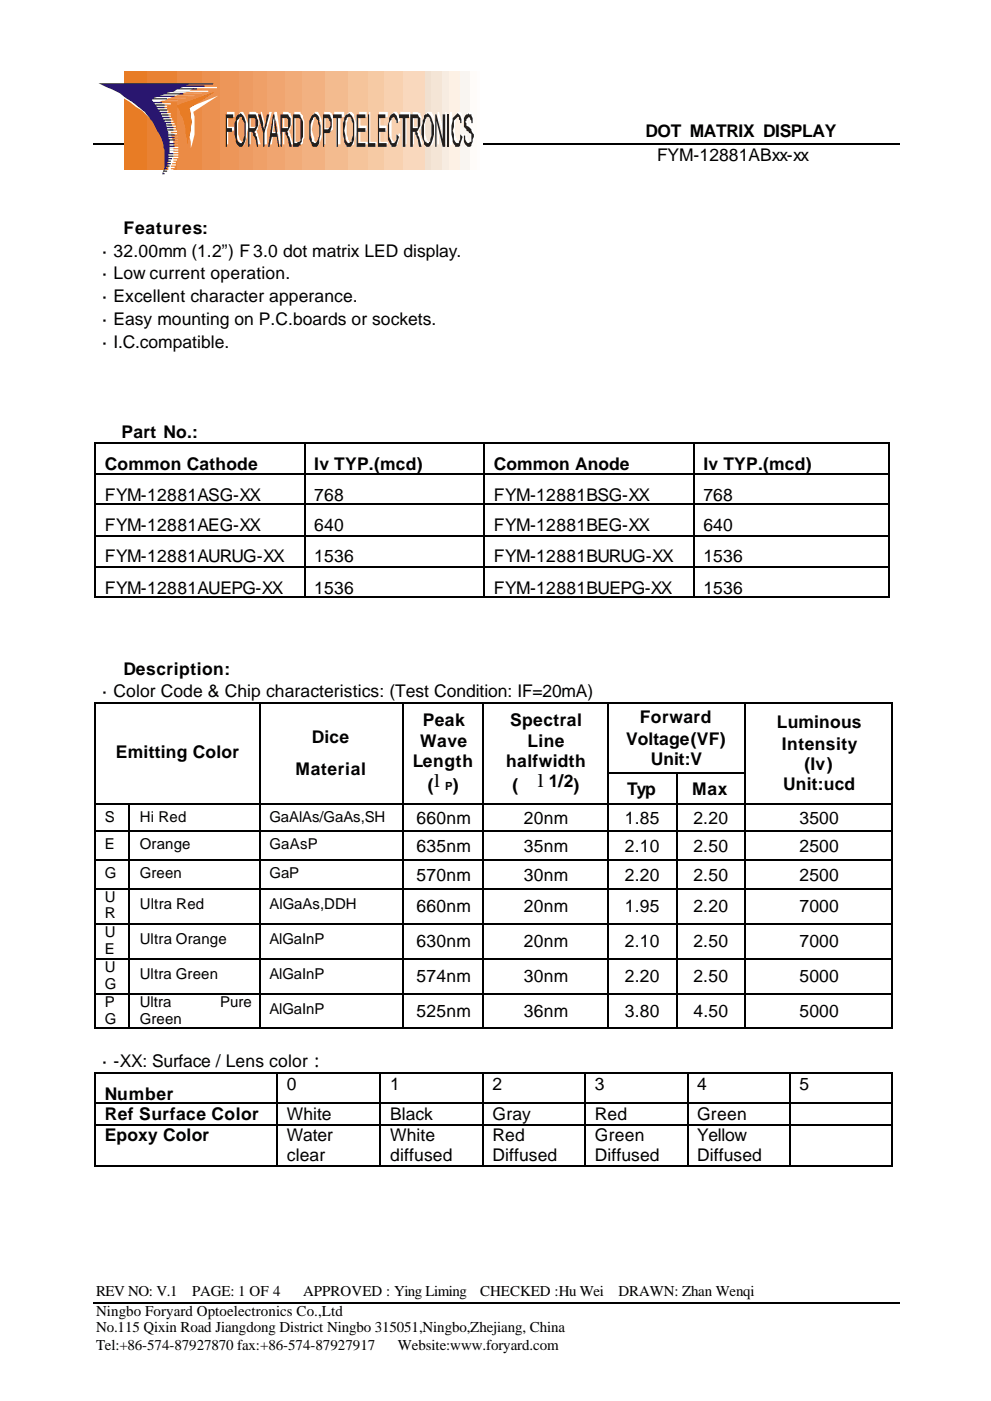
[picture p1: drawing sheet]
<svg xmlns="http://www.w3.org/2000/svg" width="210mm" height="297mm" viewBox="0 0 210 297" stroke-linecap="round" stroke-linejoin="round" font-family="sans-serif">
<path d="M19.8 30.5h171.2M19.8 276.3h171.2" fill="none" stroke="#000" stroke-width=".26"/>
<path d="M26.6 15v20.9" fill="none" stroke="#e77919" stroke-width=".26"/>
<path d="M26.5 15h.5v20.9h-.5z" fill-rule="evenodd" fill="#e77919"/>
<path d="M26.7 15h.6v20.9h-.6z" fill-rule="evenodd" fill="#e7791a"/>
<path d="M27 15h.5v20.9h-.5z" fill-rule="evenodd" fill="#e7791b"/>
<path d="M27.3 15h.5v20.9h-.5z" fill-rule="evenodd" fill="#e7791d"/>
<path d="M27.5 15h.5v20.9h-.5z" fill-rule="evenodd" fill="#e77a1e"/>
<path d="M27.8 15h.5v20.9h-.5z" fill-rule="evenodd" fill="#e87a1f"/>
<path d="M28 15h.8v20.9h-.8z" fill-rule="evenodd" fill="#e87a20"/>
<path d="M28.3 15h.8v20.9h-.8z" fill-rule="evenodd" fill="#e87b22"/>
<path d="M28.8 15h.6v20.9h-.6z" fill-rule="evenodd" fill="#e87b23"/>
<path d="M29.1 15h.5v20.9h-.5z" fill-rule="evenodd" fill="#e87b24"/>
<g fill="#e87c26">
<path d="M29.4 15h.5v20.9h-.5z" fill-rule="evenodd"/>
<path d="M29.6 15h.6v20.9h-.6z" fill-rule="evenodd"/>
</g>
<path d="M29.9 15h.5v20.9h-.5z" fill-rule="evenodd" fill="#e87d27"/>
<path d="M30.2 15h.8v20.9h-.8z" fill-rule="evenodd" fill="#e87c28"/>
<path d="M30.4 15h.8v20.9h-.8z" fill-rule="evenodd" fill="#e87d2a"/>
<path d="M31.1 15v20.9" fill="none" stroke="#e87e2a" stroke-width=".26"/>
<path d="M31.2 15h.5v20.9h-.5z" fill-rule="evenodd" fill="#e87e2b"/>
<path d="M31.2 15h.8v20.9h-.8z" fill-rule="evenodd" fill="#e97f2c"/>
<path d="M31.7 15h.6v20.9h-.6z" fill-rule="evenodd" fill="#e97f2d"/>
<path d="M32 15h.5v20.9h-.5z" fill-rule="evenodd" fill="#e97f2e"/>
<path d="M32.3 15h.5v20.9h-.5z" fill-rule="evenodd" fill="#e9802e"/>
<path d="M32.5 15h.8v20.9h-.8z" fill-rule="evenodd" fill="#e98030"/>
<path d="M32.8 15h.5v20.9h-.5z" fill-rule="evenodd" fill="#e98130"/>
<path d="M33.3 15h.6v20.9h-.6z" fill-rule="evenodd" fill="#e98131"/>
<path d="M33.3 15h.8v20.9h-.8z" fill-rule="evenodd" fill="#e98132"/>
<g fill="#e98233">
<path d="M33.9 15h.5v20.9h-.5z" fill-rule="evenodd"/>
<path d="M34.1 15h.6v20.9h-.6z" fill-rule="evenodd"/>
</g>
<path d="M34.4 15h.5v20.9h-.5z" fill-rule="evenodd" fill="#e98334"/>
<path d="M34.7 15h.5v20.9h-.5z" fill-rule="evenodd" fill="#e98335"/>
<g fill="#ea8436">
<path d="M34.9 15h.6v20.9h-.6z" fill-rule="evenodd"/>
<path d="M35.2 15h.5v20.9h-.5z" fill-rule="evenodd"/>
</g>
<path d="M35.5 15h.7v20.9h-.7z" fill-rule="evenodd" fill="#ea8437"/>
<path d="M35.7 15h.8v20.9h-.8z" fill-rule="evenodd" fill="#ea8538"/>
<path d="M36.2 15h.6v20.9h-.6z" fill-rule="evenodd" fill="#ea8539"/>
<path d="M36.5 15h.5v20.9h-.5z" fill-rule="evenodd" fill="#ea8639"/>
<path d="M36.8 15h.5v20.9h-.5z" fill-rule="evenodd" fill="#ea863a"/>
<path d="M37 15h.6v20.9h-.6z" fill-rule="evenodd" fill="#ea863b"/>
<path d="M37.3 15h.5v20.9h-.5z" fill-rule="evenodd" fill="#ea873b"/>
<path d="M37.6 15h.8v20.9h-.8z" fill-rule="evenodd" fill="#ea873c"/>
<path d="M37.8 15h.8v20.9h-.8z" fill-rule="evenodd" fill="#eb883d"/>
<path d="M38.4 15h.5v20.9h-.5z" fill-rule="evenodd" fill="#eb883e"/>
<path d="M38.6 15h.6v20.9h-.6z" fill-rule="evenodd" fill="#eb883f"/>
<path d="M38.9 15h.5v20.9h-.5z" fill-rule="evenodd" fill="#eb8940"/>
<path d="M39.2 15h.5v20.9h-.5z" fill-rule="evenodd" fill="#eb8941"/>
<path d="M39.4 15h.6v20.9h-.6z" fill-rule="evenodd" fill="#eb8a42"/>
<path d="M39.7 15h.5v20.9h-.5z" fill-rule="evenodd" fill="#eb8a43"/>
<path d="M40 15h.7v20.9h-.7z" fill-rule="evenodd" fill="#eb8a44"/>
<path d="M40.2 15h.8v20.9h-.8z" fill-rule="evenodd" fill="#eb8b44"/>
<path d="M40.7 15h.6v20.9h-.6z" fill-rule="evenodd" fill="#eb8b45"/>
<path d="M41 15h.5v20.9h-.5z" fill-rule="evenodd" fill="#eb8c46"/>
<path d="M41.3 15h.5v20.9h-.5z" fill-rule="evenodd" fill="#eb8c47"/>
<path d="M41.5 15h.6v20.9h-.6z" fill-rule="evenodd" fill="#eb8c48"/>
<g fill="#ec8d49">
<path d="M41.8 15h.5v20.9h-.5z" fill-rule="evenodd"/>
<path d="M42.1 15h.8v20.9h-.8z" fill-rule="evenodd"/>
</g>
<path d="M42.3 15h.6v20.9h-.6z" fill-rule="evenodd" fill="#ec8e4a"/>
<path d="M42.9 15h.5v20.9h-.5z" fill-rule="evenodd" fill="#ec8e4b"/>
<path d="M42.9 15h.8v20.9h-.8z" fill-rule="evenodd" fill="#ec8e4c"/>
<g fill="#ec8f4d">
<path d="M43.4 15h.5v20.9h-.5z" fill-rule="evenodd"/>
<path d="M43.7 15h.5v20.9h-.5z" fill-rule="evenodd"/>
</g>
<path d="M43.9 15h.5v20.9h-.5z" fill-rule="evenodd" fill="#ec8f4e"/>
<g fill="#ec904f">
<path d="M44.2 15h.5v20.9h-.5z" fill-rule="evenodd"/>
<path d="M44.4 15h.6v20.9h-.6z" fill-rule="evenodd"/>
</g>
<path d="M44.7 15h.5v20.9h-.5z" fill-rule="evenodd" fill="#ec9150"/>
<path d="M45 15h.8v20.9h-.8z" fill-rule="evenodd" fill="#ec9151"/>
<path d="M45.2 15h.8v20.9h-.8z" fill-rule="evenodd" fill="#ec9152"/>
<path d="M45.8 15h.5v20.9h-.5z" fill-rule="evenodd" fill="#ed9252"/>
<path d="M46 15h.6v20.9h-.6z" fill-rule="evenodd" fill="#ed9253"/>
<path d="M46.3 15h.5v20.9h-.5z" fill-rule="evenodd" fill="#ed9353"/>
<path d="M46.6 15h.5v20.9h-.5z" fill-rule="evenodd" fill="#ed9354"/>
<path d="M46.8 15h.6v20.9h-.6z" fill-rule="evenodd" fill="#ed9355"/>
<path d="M47.1 15h.8v20.9h-.8z" fill-rule="evenodd" fill="#ed9455"/>
<path d="M47.4 15h.8v20.9h-.8z" fill-rule="evenodd" fill="#ed9456"/>
<g fill="#ed9457">
<path d="M47.9 15h.5v20.9h-.5z" fill-rule="evenodd"/>
<path d="M48.2 15h.5v20.9h-.5z" fill-rule="evenodd"/>
</g>
<path d="M48.4 15h.5v20.9h-.5z" fill-rule="evenodd" fill="#ed9558"/>
<path d="M48.7 15h.5v20.9h-.5z" fill-rule="evenodd" fill="#ed9659"/>
<path d="M48.9 15h.6v20.9h-.6z" fill-rule="evenodd" fill="#ed965a"/>
<path d="M49.2 15h.5v20.9h-.5z" fill-rule="evenodd" fill="#ed975a"/>
<path d="M49.5 15h.8v20.9h-.8z" fill-rule="evenodd" fill="#ed975b"/>
<path d="M49.7 15h.8v20.9h-.8z" fill-rule="evenodd" fill="#ee985c"/>
<g fill="#ee985d">
<path d="M50.3 15h.5v20.9h-.5z" fill-rule="evenodd"/>
<path d="M50.5 15h.6v20.9h-.6z" fill-rule="evenodd"/>
</g>
<path d="M50.8 15h.5v20.9h-.5z" fill-rule="evenodd" fill="#ee995e"/>
<path d="M51.1 15h.5v20.9h-.5z" fill-rule="evenodd" fill="#ee995f"/>
<path d="M51.3 15h.6v20.9h-.6z" fill-rule="evenodd" fill="#ee9a60"/>
<g fill="#ee9b61">
<path d="M51.6 15h.5v20.9h-.5z" fill-rule="evenodd"/>
<path d="M51.9 15h.5v20.9h-.5z" fill-rule="evenodd"/>
</g>
<path d="M52.1 15h.6v20.9h-.6z" fill-rule="evenodd" fill="#ee9c62"/>
<g fill="#ee9c63">
<path d="M52.4 15h.8v20.9h-.8z" fill-rule="evenodd"/>
<path d="M52.7 15h.7v20.9h-.7z" fill-rule="evenodd"/>
</g>
<path d="M53.2 15h.5v20.9h-.5z" fill-rule="evenodd" fill="#ef9d64"/>
<path d="M53.4 15h.6v20.9h-.6z" fill-rule="evenodd" fill="#ef9d65"/>
<path d="M53.7 15h.5v20.9h-.5z" fill-rule="evenodd" fill="#ef9e65"/>
<path d="M54 15h.5v20.9h-.5z" fill-rule="evenodd" fill="#ef9e66"/>
<path d="M54.2 15h.6v20.9h-.6z" fill-rule="evenodd" fill="#ef9f67"/>
<g fill="#efa068">
<path d="M54.5 15h.8v20.9h-.8z" fill-rule="evenodd"/>
<path d="M54.8 15h.8v20.9h-.8z" fill-rule="evenodd"/>
</g>
<g fill="#efa069">
<path d="M55.3 15h.5v20.9h-.5z" fill-rule="evenodd"/>
<path d="M55.6 15h.5v20.9h-.5z" fill-rule="evenodd"/>
</g>
<path d="M55.8 15h.6v20.9h-.6z" fill-rule="evenodd" fill="#efa16a"/>
<g fill="#efa26b">
<path d="M56.1 15h.5v20.9h-.5z" fill-rule="evenodd"/>
<path d="M56.4 15h.5v20.9h-.5z" fill-rule="evenodd"/>
</g>
<path d="M56.6 15h.5v20.9h-.5z" fill-rule="evenodd" fill="#f0a36c"/>
<g fill="#f0a36d">
<path d="M56.9 15h.8v20.9h-.8z" fill-rule="evenodd"/>
<path d="M57.1 15h.8v20.9h-.8z" fill-rule="evenodd"/>
</g>
<path d="M57.7 15h.5v20.9h-.5z" fill-rule="evenodd" fill="#f0a46e"/>
<path d="M57.9 15h.6v20.9h-.6z" fill-rule="evenodd" fill="#f0a46f"/>
<path d="M58.2 15h.5v20.9h-.5z" fill-rule="evenodd" fill="#f0a56f"/>
<path d="M58.5 15h.5v20.9h-.5z" fill-rule="evenodd" fill="#f0a570"/>
<path d="M58.7 15h.6v20.9h-.6z" fill-rule="evenodd" fill="#f0a670"/>
<path d="M59 15h.8v20.9h-.8z" fill-rule="evenodd" fill="#f0a671"/>
<path d="M59.3 15h.8v20.9h-.8z" fill-rule="evenodd" fill="#f0a672"/>
<g fill="#f0a773">
<path d="M59.8 15h.5v20.9h-.5z" fill-rule="evenodd"/>
<path d="M60.1 15h.5v20.9h-.5z" fill-rule="evenodd"/>
</g>
<path d="M60.3 15h.6v20.9h-.6z" fill-rule="evenodd" fill="#f0a874"/>
<g fill="#f1a975">
<path d="M60.6 15h.5v20.9h-.5z" fill-rule="evenodd"/>
<path d="M60.9 15h.5v20.9h-.5z" fill-rule="evenodd"/>
</g>
<path d="M61.1 15h.5v20.9h-.5z" fill-rule="evenodd" fill="#f1a976"/>
<path d="M61.4 15h.8v20.9h-.8z" fill-rule="evenodd" fill="#f1a977"/>
<path d="M61.6 15h.6v20.9h-.6z" fill-rule="evenodd" fill="#f1aa77"/>
<path d="M62.2 15h.5v20.9h-.5z" fill-rule="evenodd" fill="#f1ab78"/>
<g fill="#f1ab79">
<path d="M62.2 15h.8v20.9h-.8z" fill-rule="evenodd"/>
<path d="M62.7 15h.5v20.9h-.5z" fill-rule="evenodd"/>
</g>
<path d="M63 15h.5v20.9h-.5z" fill-rule="evenodd" fill="#f1ab7a"/>
<path d="M63.2 15h.6v20.9h-.6z" fill-rule="evenodd" fill="#f1ac7b"/>
<path d="M63.5 15h.5v20.9h-.5z" fill-rule="evenodd" fill="#f1ad7b"/>
<path d="M63.8 15h.5v20.9h-.5z" fill-rule="evenodd" fill="#f1ad7c"/>
<g fill="#f2ae7d">
<path d="M64 15h.6v20.9h-.6z" fill-rule="evenodd"/>
<path d="M64.3 15h.8v20.9h-.8z" fill-rule="evenodd"/>
</g>
<path d="M64.6 15h.8v20.9h-.8z" fill-rule="evenodd" fill="#f2ae7e"/>
<g fill="#f2af7f">
<path d="M65.1 15h.5v20.9h-.5z" fill-rule="evenodd"/>
<path d="M65.4 15h.5v20.9h-.5z" fill-rule="evenodd"/>
</g>
<g fill="#f2b080">
<path d="M65.6 15h.5v20.9h-.5z" fill-rule="evenodd"/>
<path d="M65.9 15h.5v20.9h-.5z" fill-rule="evenodd"/>
</g>
<path d="M66.1 15h.6v20.9h-.6z" fill-rule="evenodd" fill="#f2b081"/>
<g fill="#f2b182">
<path d="M66.4 15h.8v20.9h-.8z" fill-rule="evenodd"/>
<path d="M66.7 15h.8v20.9h-.8z" fill-rule="evenodd"/>
</g>
<path d="M67.2 15h.5v20.9h-.5z" fill-rule="evenodd" fill="#f2b283"/>
<path d="M67.5 15h.5v20.9h-.5z" fill-rule="evenodd" fill="#f2b284"/>
<path d="M67.7 15h.6v20.9h-.6z" fill-rule="evenodd" fill="#f2b384"/>
<path d="M68 15h.5v20.9h-.5z" fill-rule="evenodd" fill="#f3b485"/>
<path d="M68.3 15h.5v20.9h-.5z" fill-rule="evenodd" fill="#f3b486"/>
<path d="M68.5 15h.6v20.9h-.6z" fill-rule="evenodd" fill="#f3b586"/>
<path d="M68.8 15h.8v20.9h-.8z" fill-rule="evenodd" fill="#f3b587"/>
<path d="M69.1 15h.7v20.9h-.7z" fill-rule="evenodd" fill="#f3b688"/>
<path d="M69.6 15h.5v20.9h-.5z" fill-rule="evenodd" fill="#f3b788"/>
<path d="M69.8 15h.6v20.9h-.6z" fill-rule="evenodd" fill="#f3b789"/>
<path d="M70.1 15h.5v20.9h-.5z" fill-rule="evenodd" fill="#f3b88a"/>
<path d="M70.4 15h.5v20.9h-.5z" fill-rule="evenodd" fill="#f3b88b"/>
<path d="M70.6 15h.6v20.9h-.6z" fill-rule="evenodd" fill="#f3b98c"/>
<path d="M70.9 15h.8v20.9h-.8z" fill-rule="evenodd" fill="#f3ba8d"/>
<path d="M71.2 15h.5v20.9h-.5z" fill-rule="evenodd" fill="#f3ba8e"/>
<g fill="#f4bb8f">
<path d="M71.7 15h.5v20.9h-.5z" fill-rule="evenodd"/>
<path d="M71.7 15h.8v20.9h-.8z" fill-rule="evenodd"/>
</g>
<path d="M72.2 15h.6v20.9h-.6z" fill-rule="evenodd" fill="#f4bc90"/>
<path d="M72.5 15h.5v20.9h-.5z" fill-rule="evenodd" fill="#f4bd91"/>
<path d="M72.8 15h.5v20.9h-.5z" fill-rule="evenodd" fill="#f4bd92"/>
<path d="M73 15h.6v20.9h-.6z" fill-rule="evenodd" fill="#f4be93"/>
<path d="M73.3 15h.5v20.9h-.5z" fill-rule="evenodd" fill="#f4be94"/>
<path d="M73.6 15h.5v20.9h-.5z" fill-rule="evenodd" fill="#f4bf95"/>
<g fill="#f4c096">
<path d="M73.8 15h.8v20.9h-.8z" fill-rule="evenodd"/>
<path d="M74.1 15h.8v20.9h-.8z" fill-rule="evenodd"/>
</g>
<path d="M74.6 15h.5v20.9h-.5z" fill-rule="evenodd" fill="#f5c197"/>
<path d="M74.9 15h.5v20.9h-.5z" fill-rule="evenodd" fill="#f5c198"/>
<path d="M75.1 15h.6v20.9h-.6z" fill-rule="evenodd" fill="#f5c299"/>
<g fill="#f5c39a">
<path d="M75.4 15h.5v20.9h-.5z" fill-rule="evenodd"/>
<path d="M75.7 15h.5v20.9h-.5z" fill-rule="evenodd"/>
</g>
<path d="M75.9 15h.8v20.9h-.8z" fill-rule="evenodd" fill="#f5c49b"/>
<path d="M76.2 15h.8v20.9h-.8z" fill-rule="evenodd" fill="#f5c49c"/>
<path d="M76.7 15h.6v20.9h-.6z" fill-rule="evenodd" fill="#f5c59d"/>
<path d="M77 15h.5v20.9h-.5z" fill-rule="evenodd" fill="#f5c69d"/>
<path d="M77.3 15h.5v20.9h-.5z" fill-rule="evenodd" fill="#f5c69e"/>
<g fill="#f5c79f">
<path d="M77.5 15h.6v20.9h-.6z" fill-rule="evenodd"/>
<path d="M77.8 15h.5v20.9h-.5z" fill-rule="evenodd"/>
</g>
<path d="M78.1 15h.5v20.9h-.5z" fill-rule="evenodd" fill="#f6c8a0"/>
<path d="M78.3 15h.8v20.9h-.8z" fill-rule="evenodd" fill="#f6c8a1"/>
<path d="M78.6 15h.8v20.9h-.8z" fill-rule="evenodd" fill="#f6c8a2"/>
<path d="M79.1 15h.5v20.9h-.5z" fill-rule="evenodd" fill="#f6c9a2"/>
<path d="M79.4 15h.5v20.9h-.5z" fill-rule="evenodd" fill="#f6c9a3"/>
<path d="M79.6 15h.6v20.9h-.6z" fill-rule="evenodd" fill="#f6caa4"/>
<g fill="#f6cba5">
<path d="M79.9 15h.5v20.9h-.5z" fill-rule="evenodd"/>
<path d="M80.2 15h.5v20.9h-.5z" fill-rule="evenodd"/>
</g>
<path d="M80.4 15h.6v20.9h-.6z" fill-rule="evenodd" fill="#f6cca6"/>
<path d="M80.7 15h.5v20.9h-.5z" fill-rule="evenodd" fill="#f6cca7"/>
<path d="M81 15h.5v20.9h-.5z" fill-rule="evenodd" fill="#f7cda8"/>
<path d="M81.2 15h.8v20.9h-.8z" fill-rule="evenodd" fill="#f7cea9"/>
<path d="M81.5 15h.8v20.9h-.8z" fill-rule="evenodd" fill="#f7ceaa"/>
<path d="M82 15h.5v20.9h-.5z" fill-rule="evenodd" fill="#f7cfab"/>
<path d="M82.3 15h.5v20.9h-.5z" fill-rule="evenodd" fill="#f7cfac"/>
<path d="M82.5 15h.6v20.9h-.6z" fill-rule="evenodd" fill="#f7cfad"/>
<path d="M82.8 15h.5v20.9h-.5z" fill-rule="evenodd" fill="#f8d0ae"/>
<path d="M83.1 15h.5v20.9h-.5z" fill-rule="evenodd" fill="#f8d0af"/>
<path d="M83.3 15h.8v20.9h-.8z" fill-rule="evenodd" fill="#f8d1b0"/>
<path d="M83.6 15h.8v20.9h-.8z" fill-rule="evenodd" fill="#f8d1b1"/>
<path d="M84.1 15h.6v20.9h-.6z" fill-rule="evenodd" fill="#f8d2b2"/>
<path d="M84.4 15h.5v20.9h-.5z" fill-rule="evenodd" fill="#f8d3b3"/>
<path d="M84.7 15h.5v20.9h-.5z" fill-rule="evenodd" fill="#f8d3b4"/>
<path d="M84.9 15h.6v20.9h-.6z" fill-rule="evenodd" fill="#f8d4b5"/>
<path d="M85.2 15h.5v20.9h-.5z" fill-rule="evenodd" fill="#f8d4b6"/>
<path d="M85.5 15h.5v20.9h-.5z" fill-rule="evenodd" fill="#f9d6b7"/>
<g fill="#f9d7b9">
<path d="M85.7 15h.8v20.9h-.8z" fill-rule="evenodd"/>
<path d="M86 15h.8v20.9h-.8z" fill-rule="evenodd"/>
</g>
<g fill="#f9d8bb">
<path d="M86.5 15h.5v20.9h-.5z" fill-rule="evenodd"/>
<path d="M86.8 15h.5v20.9h-.5z" fill-rule="evenodd"/>
</g>
<path d="M87 15h.6v20.9h-.6z" fill-rule="evenodd" fill="#f9dabd"/>
<path d="M87.3 15h.5v20.9h-.5z" fill-rule="evenodd" fill="#fadbbe"/>
<path d="M87.6 15h.5v20.9h-.5z" fill-rule="evenodd" fill="#fadbbf"/>
<path d="M87.8 15h.8v20.9h-.8z" fill-rule="evenodd" fill="#fadcc0"/>
<path d="M88.1 15h.8v20.9h-.8z" fill-rule="evenodd" fill="#fadcc1"/>
<path d="M88.6 15h.6v20.9h-.6z" fill-rule="evenodd" fill="#fadec2"/>
<path d="M88.9 15h.5v20.9h-.5z" fill-rule="evenodd" fill="#fadfc3"/>
<path d="M89.2 15h.5v20.9h-.5z" fill-rule="evenodd" fill="#fadfc4"/>
<path d="M89.4 15h.6v20.9h-.6z" fill-rule="evenodd" fill="#fae0c5"/>
<path d="M89.7 15h.5v20.9h-.5z" fill-rule="evenodd" fill="#fae0c6"/>
<path d="M90 15h.5v20.9h-.5z" fill-rule="evenodd" fill="#fbe1c7"/>
<path d="M90.2 15h.8v20.9h-.8z" fill-rule="evenodd" fill="#fbe3c8"/>
<path d="M90.5 15h.5v20.9h-.5z" fill-rule="evenodd" fill="#fbe3c9"/>
<g fill="#fbe4ca">
<path d="M91 15h.5v20.9h-.5z" fill-rule="evenodd"/>
<path d="M91 15h.8v20.9h-.8z" fill-rule="evenodd"/>
</g>
<path d="M91.5 15h.6v20.9h-.6z" fill-rule="evenodd" fill="#fbe5cc"/>
<path d="M91.8 15h.5v20.9h-.5z" fill-rule="evenodd" fill="#fce6ce"/>
<path d="M92.1 15h.5v20.9h-.5z" fill-rule="evenodd" fill="#fce6cf"/>
<path d="M92.3 15h.6v20.9h-.6z" fill-rule="evenodd" fill="#fce7d1"/>
<path d="M92.6 15h.5v20.9h-.5z" fill-rule="evenodd" fill="#fce8d2"/>
<path d="M92.9 15h.5v20.9h-.5z" fill-rule="evenodd" fill="#fce9d4"/>
<path d="M93.1 15h.8v20.9h-.8z" fill-rule="evenodd" fill="#fcead6"/>
<path d="M93.4 15h.8v20.9h-.8z" fill-rule="evenodd" fill="#fcead7"/>
<path d="M93.9 15h.6v20.9h-.6z" fill-rule="evenodd" fill="#fcebd9"/>
<path d="M94.2 15h.5v20.9h-.5z" fill-rule="evenodd" fill="#fcebda"/>
<path d="M94.5 15h.5v20.9h-.5z" fill-rule="evenodd" fill="#fcecdc"/>
<path d="M94.7 15h.5v20.9h-.5z" fill-rule="evenodd" fill="#fdeedd"/>
<path d="M95 15h.5v20.9h-.5z" fill-rule="evenodd" fill="#fdeedf"/>
<path d="M95.2 15h.8v20.9h-.8z" fill-rule="evenodd" fill="#fdefe0"/>
<path d="M95.5 15h.8v20.9h-.8z" fill-rule="evenodd" fill="#fdefe1"/>
<path d="M96 15h.6v20.9h-.6z" fill-rule="evenodd" fill="#fdf0e3"/>
<path d="M96.3 15h.5v20.9h-.5z" fill-rule="evenodd" fill="#fdf1e5"/>
<path d="M96.6 15h.5v20.9h-.5z" fill-rule="evenodd" fill="#fdf1e6"/>
<path d="M96.8 15h.6v20.9h-.6z" fill-rule="evenodd" fill="#fdf2e7"/>
<path d="M97.1 15h.5v20.9h-.5z" fill-rule="evenodd" fill="#fdf2e8"/>
<path d="M97.4 15h.5v20.9h-.5z" fill-rule="evenodd" fill="#fdf4ea"/>
<path d="M97.6 15h.8v20.9h-.8z" fill-rule="evenodd" fill="#fef5ec"/>
<path d="M97.9 15h.8v20.9h-.8z" fill-rule="evenodd" fill="#fef5ed"/>
<path d="M98.4 15h.6v20.9h-.6z" fill-rule="evenodd" fill="#fef6ee"/>
<path d="M98.7 15h.5v20.9h-.5z" fill-rule="evenodd" fill="#fef6ef"/>
<path d="M99 15h.5v20.9h-.5z" fill-rule="evenodd" fill="#fef7f1"/>
<path d="M99.2 15h.5v20.9h-.5z" fill-rule="evenodd" fill="#fef8f2"/>
<path d="M99.5 15h.5v20.9h-.5z" fill-rule="evenodd" fill="#fef8f3"/>
<path d="M99.7 15h.8v20.9h-.8z" fill-rule="evenodd" fill="#fef9f5"/>
<path d="M100 15h.5v20.9h-.5z" fill-rule="evenodd" fill="#fef9f6"/>
<path d="M100.5 15h.6v20.9h-.6z" fill-rule="evenodd" fill="#fefbf7"/>
<path d="M100.5 15h.8v20.9h-.8z" fill-rule="evenodd" fill="#fffcf9"/>
<path d="M101.1 15h.5v20.9h-.5z" fill-rule="evenodd" fill="#fffcfa"/>
<path d="M101.3 15h.6v20.9h-.6z" fill-rule="evenodd" fill="#fffdfb"/>
<path d="M101.6 15h.5v20.9h-.5z" fill-rule="evenodd" fill="#fffdfc"/>
<path d="M101.9 15h.5v20.9h-.5z" fill-rule="evenodd" fill="#fffefe"/>
<g fill="#fff">
<path d="M102.4 15v20.9z"/>
<path d="M102.1 15h.3v20.9h-.3z" fill-rule="evenodd"/>
<path d="M38.4 23.5l7.9-3.2-5.3 3.4a12.2 12.2 0 0 1-.5 7.7v-1.3l-.3-1.1a8.7 8.7 0 0 0-1.8-5.5zM21.7 18.4l2.9 1.4 5.6 3.7 2.3 2.3 .8 1.4a8.9 8.9 0 0 1 2.2 4.7l.2 1.1v3.2l-.5 1.5h.5v-.2h-.2v-.3h.5v-.2h-.3v-.3h.5v-.3h-.2v-.2h.8v-.3h-.6v-.3h.8v-.2h-.8v-.3h1.1v-.3h-.8v-.2h.8v-.3h-.8h.3v-.3h.8v-.2h-.8v-.3h1v-.3h-1v-.2h1v-.3h-1v-.2h1v-.3h-1v-.3h1v-.2h-1v-.3h1v-.3h-1v-.5h1h-1v-.5h1h-1v-.3l-.3-.3h1.3h-1.3v-.5h1.3h-1.3l-.3-.2v-.3h1.4v-.3h-1.4v-.2h1.4v-.3h-1.6v-.3h1.3v-.2h-1.3l-.3-.3h1.6v-.3h-1.6v-.2h1.3v-.3h-1.5v-.3h1.3v-.2h-1.6v-.3h1.3v-.3h-1.6v-.2h1.3v-.3h-1.5l-.3-.2h1.8v-.3h-1.8v-.3h-.3h1.6v-.2h-1.6l-.2-.3h1.6v-.3h-1.6l-.3-.2h-.3h2.2v-.3h-2.4v-.3h3.1v-.2h-2.9l1.1-.6h3.4h-2.9l.8-.5h3.7h-3.4l1-.5h4.3h-4l1.1-.5h4.5h-4l.8-.3h4.5v-.3h-4l.8-.5h5v-.3z" fill-rule="evenodd"/>
</g>
<path d="M20.9 17.6h24.3v.3h-5l-.8 .3h4v.2h-4.5l-.8 .3h3.7v.3h-4.2l-.8 .5h3.4h-4l-1 .3h3.7v.2h-4l-1 .3h3.1v.2h-3.7l-.8 .3h3v.3h-3.2v.2l.2 .3h1.9v.3h-1.9h.3v.2h2.1v.3h-1.8l.2 .3h1.6v.2h-1.6l.3 .3h1.9v.3h-1.9h.3v.2h1.6v.3h-1.4v.3h1.6v.2h-1.3v.3h1.6v.2h-1.3v.3h1.5v.3h-1.3v.2h1.3v.3h-1.3h.3v.3h1.3v.2h-1.3l.3 .3h1.3v.3h-1.3v.2h1.3v.3h-1.3l.2 .3v.2h1.1h-1.1v.3h1.3v.3h-1.3v.2h1.3v.3h-1.3l.3 .2h1v.3h-1v.5h1v.3h-1v.3h1v.2h-1v.3h1h-1v.5h1h-1v.6h.8v.2h-1.1v.3h1.1v.2h-1.1v.3h.8v.3h-.8v.2h.5v.3h-.7v.3h.7v.2h-.7v.3h.5v.3h-.8v.2h.3v.3h-.6v.3h.6v.2h-.8v.3h.2v.3h-.5l.5-1.6v-3.5l-.8-2.9-.8-1.3a14.7 14.7 0 0 0-6.6-6.9l-1.3-1z" fill-rule="evenodd" fill="#29166f"/>
<path d="M37.6 22.4l7.9-2.9-5.3 3.4 .5 2.9-.2 1.1v.8l-.8 2.9-.3-3.4-.5-2.2-.5-.7-.3-1.1z" fill-rule="evenodd" fill="#da251d"/>
<g fill="#fff">
<path d="M48.2 23.7h1.5v1.1h-1.3v2.1h1.3v.8h-1.3v2.9h-.2z" fill-rule="evenodd"/>
<path d="M51.1 23.7h.5l.5 1.1 .6 1.6v.8l-.3 1v.8l-.5 1.6-.3 .3h-.3l-.2-.3h-.3v-.3a4 4 0 0 1-.5-2.9v-2.1l.5-1.3zM50.8 24.8v.5a8.6 8.6 0 0 0 0 4.2l.5 .6h.3l.3-.3 .2-1.3v-2.7l-.2-.5v-.5l-.3-.3z" fill-rule="evenodd"/>
<path d="M52.9 23.7h1.3l.3 .3h.3v.8l.2 .5v1.1l-.2 .5v.5l-.6 .3h.3l.8 2.9h-.5l-.3-1.3-.3-.5v-.6l-.2-.2v-.3h-.8v2.9h-.3zM53.2 24.8v2.1h1l.6-.8v-.8l-.6-.5z" fill-rule="evenodd"/>
<path d="M55.3 23.7h.3l.5 2.1v.8l.3 .6 .2-.6v-.8l.5-2.1h.6l-1.1 4v2.9h-.5v-2.9z" fill-rule="evenodd"/>
<path d="M58.2 23.7h.5l1.1 6.9h-.5l-.3-2.1h-1.1l-.2 2.1h-.6zM58.5 24.5v.8l-.3 .5-.3 2.2h1.1l-.5-2.7z" fill-rule="evenodd"/>
<path d="M60.1 23.7h1l.3 .3h.2a3.4 3.4 0 0 1 0 2.9v.5l-.5 .3h.3l.8 2.9h-.6l-.2-1.3-.3-.5v-.8l-.2-.3h-.6v2.9h-.2zM60.3 24.8v2.1h.8l.5-.5v-1.1l-.2-.3v-.2z" fill-rule="evenodd"/>
<path d="M62.4 23.7h1.4v.3l.5 .5v.5l.3 .6v3.7l-.3 .2v.8l-.3 .3h-1.6zM62.7 24.8v5.3h.5l.6-.3v-.3h.2v-.5l.3-.5v-2.9l-.5-.8z" fill-rule="evenodd"/>
<path d="M66.4 24.3l.5-.6h.6l.8 1.9v3.4l-.6 1.6-.2 .3h-.6l-.5-.6-.3-.5v-.8a4.9 4.9 0 0 1 0-3.2v-1zM66.9 24.5l-.2 .3v.5a4 4 0 0 0 0 4v.5l.2 .3h.3l.5-.6a6.6 6.6 0 0 0 0-4.2v-.5l-.2-.3z" fill-rule="evenodd"/>
<path d="M68.8 23.7h1.3v.3h.3v.3l.2 .2v2.9l-.2 .3h-.3v.3h-1v2.6h-.3zM69.1 24.8v2.4h1l.3-.8v-1.1l-.3-.5z" fill-rule="evenodd"/>
<path d="M70.9 23.7h2.1v1.1h-.8v5.8h-.5v-5.8h-.8z" fill-rule="evenodd"/>
<path d="M73.6 24.3l.5-.6h.5l.5 .6v.5l.6 1.6v1.8l-.6 1.6v.8l-.5 .3h-.5v-.3h-.3v-.3a5 5 0 0 1-.5-4.5zM74.1 24.5v.3h-.3v.5a8.6 8.6 0 0 0 0 4.2l.3 .3v.3h.5v-.3l.5-.5v-4l-.5-.8z" fill-rule="evenodd"/>
<path d="M76.2 23.7h1.6v1.1h-1.3v1.8h1.3v1.1h-1.3v2.4h1.6v.5h-1.9z" fill-rule="evenodd"/>
<path d="M78.3 23.7h.3v6.4h1.3v.5h-1.6z" fill-rule="evenodd"/>
<path d="M80.4 23.7h1.9v1.1h-1.6v1.8h1.3v1.1h-1.3v2.4h1.6v.5h-1.9z" fill-rule="evenodd"/>
<path d="M83.1 24.3l.5-.6h.5l.3 .3 .5 1.6-.5 .2-.3-1.3-.8 .3-.2 .5v4l.2 .5 .3 .3h.5v-.6l.6-1.3 .2 .3-.5 2.1h-.3v.3h-.8v-.3l-.5-.8v-.8a4.7 4.7 0 0 1 .3-4.2z" fill-rule="evenodd"/>
<path d="M84.9 23.7h2.1v1.1h-.7v5.8h-.3v-5.8h-1.1z" fill-rule="evenodd"/>
<path d="M87.6 23.7h1l.3 .3h.3a4.2 4.2 0 0 1 0 3.4l-.6 .3h.3l.8 2.9h-.5l-.3-1.8-.3-.3v-.5l-.2-.3h-.6v2.9h-.2zM87.8 24.8v2.1h.8l.6-.5v-1.4l-.3-.2z" fill-rule="evenodd"/>
<path d="M90.8 23.7h.7l.6 1.1v.8l.2 .8v1.8l-.5 2.4-.3 .3h-.5l-.2-.3h-.3v-.3a4 4 0 0 1-.5-2.9v-2.1l.5-1.3zM90.5 24.8v.5a8.6 8.6 0 0 0 0 4.2l.5 .6h.3l.2-.3v-.3a3.5 3.5 0 0 0 .3-3.7 1.02 1.02 0 0 0-.8-1.3l-.2 .3z" fill-rule="evenodd"/>
<path d="M92.9 23.7h.2l1.4 5.6v-5.6h.2v6.9h-.2l-1.4-5.3v5.3h-.2z" fill-rule="evenodd"/>
<path d="M95.5 23.7h.3v6.9h-.3z" fill-rule="evenodd"/>
<path d="M97.1 23.7h.5l.3 .3 .5 1.6-.5 .2v-1l-.3-.3h-.2l-.3 .3h-.3v.5l-.2 .5v3l.5 1.3h.5l.3-.6 .3-1.3 .2 .3v1l-.5 .8v.3h-.3v.3h-.5l-.3-.3-.5-1.6v-3.7z" fill-rule="evenodd"/>
<path d="M99 24.3l.5-.6h.5l.5 .6v1.5h-.2v-1h-.3l-.3-.3-.2 .3h-.3v1.3l1.3 1.3 .3 .8v1.1l-.3 .5v.5l-.5 .6h-.5l-.5-.6-.3-1.3v-.5h.3v.5l.2 .3 .3 .8h.5v-.3l.5-.8v-.5l-.5-.5v-.3h-.3l-.7-.8z" fill-rule="evenodd"/>
</g>
<g fill="#231e1c">
<path d="M47.9 24.3h1.6v.7h-1.3v2.2h1v.8h-1v3.1h-.3z" fill-rule="evenodd"/>
<path d="M50.5 24.3h.3l.3-.3 .5 .5 .5 1.3v3.7l-.5 1.4-.3 .2h-.5l-.5-.5-.3-.5-.3-1.6v-2.4l.3-.5v-.6zM50.8 24.8v.2l-.5 .6v3.9l.2 .6h.3v.2h.5v-.2h.3l.3-1.3v-2.7l-.6-.8v-.5z" fill-rule="evenodd"/>
<path d="M52.7 24.3h1.5l.3 .7a2.28 2.28 0 0 1-.5 3v.2h.2v.6l.3 .2 .3 2.1h-.3l-.3-1.6-.5-.7v-.6l-.3-.2h-.5v3.1h-.2zM52.9 25v2.2h1.1l.2-.3v-1.6l-.2-.3z" fill-rule="evenodd"/>
<path d="M54.8 24.3h.5l.5 1.8v.8l.3 .5 .5-3.1h.5l-1 3.9v2.9h-.3v-2.9z" fill-rule="evenodd"/>
<path d="M57.9 24.3h.3l1.1 6.8h-.3l-.3-2.1h-1l-.6 2.1h-.2zM58.2 24.8l-.3 .8-.2 2.6h.8l-.3-1.8z" fill-rule="evenodd"/>
<path d="M59.5 24.3h1.6l.5 .7v1.6l-.7 1.4 .2 .2v.6l.3 .2 .5 2.1h-.5l-.3-1.6-.2-.7-.3-.3v-.5h-.8v3.1h-.3zM59.8 25v2.2h1.3v-1.9l-.2-.3z" fill-rule="evenodd"/>
<path d="M62.2 24.3h1.3l.3 .2 .5 1.3v3.2l-.3 .5v.6l-.2 .2v.6h-.3l-.3 .2h-1zM62.4 25v5.3h.6l.8-.5v-4.5l-.3-.3z" fill-rule="evenodd"/>
<path d="M66.4 24.3h.3v-.3a1.51 1.51 0 0 1 1 1.8l.3 .8v1.9l-.3 1v.8l-.5 .8h-.8l-.3-.2-.5-1.4v-3.9zM66.7 24.8l-.6 .8a7.5 7.5 0 0 0 0 3.9v.6l.8 .2a3.8 3.8 0 0 0 .6-4.2v-.5l-.6-.8z" fill-rule="evenodd"/>
<path d="M68.5 24.3h1.3l.3 .2a3.9 3.9 0 0 1-.3 3.7h-1v2.9h-.3zM68.8 25v2.4h.8l.5-.8v-.8l-.5-.8z" fill-rule="evenodd"/>
<path d="M70.6 24.3h1.9v.7h-.8v6.1h-.3v-6.1h-.8z" fill-rule="evenodd"/>
<path d="M73.6 24.3h.2l.3-.3 .5 .5 .5 1.3v3.7l-.5 1.4-.3 .2h-.7v-.2l-.6-.8-.2-1.6v-2.4l.2-.5v-.6zM73.8 24.8l-.5 .8-.3 2.1 .3 1.1v.7l.5 .8h.3l.2-.2h.3l.3-1.3v-2.7l-.6-1.3z" fill-rule="evenodd"/>
<path d="M75.7 24.3h1.8v.7h-1.6v2.2h1.6v.8h-1.6v2.3h1.6v.8h-1.8z" fill-rule="evenodd"/>
<path d="M78.1 24.3h.2v6h1.3v.8h-1.5z" fill-rule="evenodd"/>
<path d="M80.2 24.3h1.6v.7h-1.4v2.2h1.4v.8h-1.4v2.3h1.6v.8h-1.8z" fill-rule="evenodd"/>
<path d="M83.1 24.3l.5-.3 .5 .5 .3 .8v.8h-.3v-.5l-.5-.8-.5 .2v.3l-.6 .8v2.9l.6 1.3h.5l.3-.2 .2-.6v-1l.6 .5-.6 1.9-.2 .2h-.8v-.2l-.8-1.4v-2.9l.2-1.6z" fill-rule="evenodd"/>
<path d="M84.7 24.3h2.1v.7h-.8v6.1h-.5v-6.1h-.8z" fill-rule="evenodd"/>
<path d="M87 24.3h1.6l.6 .7v1.6l-.8 1.4 .2 .2v.6l.3 .2 .5 2.1h-.5l-.3-1.6-.2-.7-.3-.3v-.5h-.5v3.1h-.6zM87.6 25v2.2h1v-2.2z" fill-rule="evenodd"/>
<path d="M90.2 24.3h.3l.3-.3a5.7 5.7 0 0 1 .5 6.9l-.3 .2h-.5l-.5-.5v-.5a4.7 4.7 0 0 1-.3-4l.3-1.6zM90.5 24.8l-.5 1.6v3.1l.2 .6h.3v.2h.5v-.2h.3l.2-1.3v-2.7l-.5-1.3z" fill-rule="evenodd"/>
<path d="M92.3 24.3h.3l1.3 5.2v-5.2h.6v6.8h-.6l-1.3-5.5v5.5h-.3z" fill-rule="evenodd"/>
</g>
<path d="M95.1 24.3v6.8" fill="none" stroke="#231e1c" stroke-width=".26"/>
<g fill="#231e1c">
<path d="M96 25l1.1-1 .5 .5 .3 .8v.8h-.3l-.2-1.3h-.3l-.8 .8v1.3l-.3 .8 .3 .8v1l.5 .8h.6l.2-.8v-1l.6 .5-.6 1.9-.2 .2h-.8v-.2l-.6-.8-.2-1.6v-1.9z" fill-rule="evenodd"/>
<path d="M99 24.3h.2l.3-.3v.3h.5l.3 .7v1.1h-.3v-.5l-.5-.8-.8 1 .3 .3v.5l1 .8v.3l.5 .8-.2 1.6-.3 .8-.3 .2h-.5l-.8-1v-1.3h.3v.7l.5 .8 .8-.2v-1.6l-1-.8v-.3l-.6-.5v-1.9z" fill-rule="evenodd"/>
</g>
<g fill="#000">
<path d="M20.1 93.8h.3v.3h-.3zM64.6 93.8h.2v.3h-.2zM102.7 93.8h.2v.3h-.2zM147.1 93.8h.3v.3h-.3zM188.4 93.8h.2v.3h-.2zM20.1 100.5h.3v.2h-.3zM20.1 106.8h.3v.3h-.3zM20.1 113.4h.3v.3h-.3zM64.6 100.5h.2v.2h-.2zM64.6 106.8h.2v.3h-.2zM64.6 113.4h.2v.3h-.2zM102.7 100.5h.2v.2h-.2z"/>
<path d="M102.7 106.8h.2v.3h-.2zM102.7 113.4h.2v.3h-.2zM147.1 100.5h.3v.2h-.3zM147.1 106.8h.3v.3h-.3zM147.1 113.4h.3v.3h-.3zM188.4 100.5h.2v.2h-.2zM188.4 106.8h.2v.3h-.2zM188.4 113.4h.2v.3h-.2zM20.1 120h.3v.3h-.3zM20.1 126.4h.3v.2h-.3zM64.6 120h.2v.3h-.2zM64.6 126.4h.2v.2h-.2z"/>
<path d="M102.7 120h.2v.3h-.2zM102.7 126.4h.2v.2h-.2zM147.1 120h.3v.3h-.3zM147.1 126.4h.3v.2h-.3zM188.4 120h.2v.3h-.2zM188.4 126.4h.2v.2h-.2zM20.1 148.9h.3v.2h-.3zM55 148.9h.3v.2h-.3zM85.5 148.9h.2v.2h-.2zM102.4 148.9h.3v.2h-.3zM128.9 148.9h.2v.2h-.2zM158 148.9h.2v.2h-.2z"/>
<path d="M189.2 148.9h.2v.2h-.2zM20.1 163.7h.3v.3h-.3zM20.1 170.3h.3v.3h-.3zM20.1 176.1h.3v.3h-.3zM27.3 170.3h.2v.3h-.2zM27.3 176.1h.2v.3h-.2zM55 163.7h.3v.3h-.3zM55 170.3h.3v.3h-.3zM55 176.1h.3v.3h-.3zM85.5 163.7h.2v.3h-.2zM85.5 170.3h.2v.3h-.2zM85.5 176.1h.2v.3h-.2z"/>
<path d="M102.4 163.7h.3v.3h-.3zM102.4 170.3h.3v.3h-.3zM102.4 176.1h.3v.3h-.3zM128.9 163.7h.2v.3h-.2zM128.9 170.3h.2v.3h-.2zM128.9 176.1h.2v.3h-.2zM143.4 163.7h.3v.3h-.3zM143.4 170.3h.3v.3h-.3zM143.4 176.1h.3v.3h-.3zM158 163.7h.2v.3h-.2zM158 170.3h.2v.3h-.2zM158 176.1h.2v.3h-.2z"/>
<path d="M189.2 163.7h.2v.3h-.2zM189.2 170.3h.2v.3h-.2zM189.2 176.1h.2v.3h-.2zM20.1 182.2h.3v.3h-.3zM20.1 188.3h.3v.3h-.3zM20.1 195.7h.3v.3h-.3zM27.3 182.2h.2v.3h-.2zM27.3 188.3h.2v.3h-.2zM27.3 195.7h.2v.3h-.2zM55 182.2h.3v.3h-.3zM55 188.3h.3v.3h-.3zM55 195.7h.3v.3h-.3z"/>
<path d="M85.5 182.2h.2v.3h-.2zM85.5 188.3h.2v.3h-.2zM85.5 195.7h.2v.3h-.2zM102.4 182.2h.3v.3h-.3zM102.4 188.3h.3v.3h-.3zM102.4 195.7h.3v.3h-.3zM128.9 182.2h.2v.3h-.2zM128.9 188.3h.2v.3h-.2zM128.9 195.7h.2v.3h-.2zM143.4 182.2h.3v.3h-.3zM143.4 188.3h.3v.3h-.3zM143.4 195.7h.3v.3h-.3z"/>
<path d="M158 182.2h.2v.3h-.2zM158 188.3h.2v.3h-.2zM158 195.7h.2v.3h-.2zM189.2 182.2h.2v.3h-.2zM189.2 188.3h.2v.3h-.2zM189.2 195.7h.2v.3h-.2zM20.1 203.1h.3v.3h-.3zM20.1 210.5h.3v.3h-.3zM20.1 217.9h.3v.3h-.3zM27.3 203.1h.2v.3h-.2zM27.3 210.5h.2v.3h-.2zM27.3 217.9h.2v.3h-.2z"/>
<path d="M55 203.1h.3v.3h-.3zM55 210.5h.3v.3h-.3zM55 217.9h.3v.3h-.3zM85.5 203.1h.2v.3h-.2zM85.5 210.5h.2v.3h-.2zM85.5 217.9h.2v.3h-.2zM102.4 203.1h.3v.3h-.3zM102.4 210.5h.3v.3h-.3zM102.4 217.9h.3v.3h-.3zM128.9 203.1h.2v.3h-.2zM128.9 210.5h.2v.3h-.2zM128.9 217.9h.2v.3h-.2z"/>
<path d="M143.4 203.1h.3v.3h-.3zM143.4 210.5h.3v.3h-.3zM143.4 217.9h.3v.3h-.3zM158 203.1h.2v.3h-.2zM158 210.5h.2v.3h-.2zM158 217.9h.2v.3h-.2zM189.2 203.1h.2v.3h-.2zM189.2 210.5h.2v.3h-.2zM189.2 217.9h.2v.3h-.2zM20.1 227.5h.3v.2h-.3zM20.1 233.8h.3v.3h-.3zM20.1 238.3h.3v.3h-.3z"/>
<path d="M58.7 227.5h.3v.2h-.3zM58.7 233.8h.3v.3h-.3zM58.7 238.3h.3v.3h-.3zM80.4 227.5h.3v.2h-.3zM80.4 233.8h.3v.3h-.3zM80.4 238.3h.3v.3h-.3zM102.4 227.5h.3v.2h-.3zM102.4 233.8h.3v.3h-.3zM102.4 238.3h.3v.3h-.3zM124.1 227.5h.3v.2h-.3zM124.1 233.8h.3v.3h-.3zM124.1 238.3h.3v.3h-.3z"/>
<path d="M145.8 227.5h.2v.2h-.2zM145.8 233.8h.2v.3h-.2zM145.8 238.3h.2v.3h-.2zM167.5 227.5h.2v.2h-.2zM167.5 233.8h.2v.3h-.2zM167.5 238.3h.2v.3h-.2zM189.2 227.5h.2v.2h-.2zM189.2 233.8h.2v.3h-.2zM189.2 238.3h.2v.3h-.2zM20.1 247h.3v.3h-.3zM58.7 247h.3v.3h-.3zM80.4 247h.3v.3h-.3z"/>
<path d="M102.4 247h.3v.3h-.3zM124.1 247h.3v.3h-.3zM145.8 247h.2v.3h-.2zM167.5 247h.2v.3h-.2zM189.2 247h.2v.3h-.2z"/>
</g>
<g fill="none" stroke="#000" stroke-width=".26">
<path d="M20.2 94.1v6.4M20.4 94h44.2M64.7 94.1v6.4M64.8 94h37.9M102.8 94.1v6.4M102.9 94h44.2M147.2 94.1v6.4M147.4 94h41M188.5 94.1v6.4M20.2 100.7v6.1M20.2 107.1v6.3M20.2 113.7v6.3"/>
<path d="M20.4 100.6h44.2M20.4 106.9h44.2M20.4 113.6h44.2M64.7 100.7v6.1M64.7 107.1v6.3M64.7 113.7v6.3M64.8 100.6h37.9M64.8 106.9h37.9M64.8 113.6h37.9M102.8 100.7v6.1M102.8 107.1v6.3M102.8 113.7v6.3"/>
<path d="M102.9 100.6h44.2M102.9 106.9h44.2M102.9 113.6h44.2M147.2 100.7v6.1M147.2 107.1v6.3M147.2 113.7v6.3M147.4 100.6h41M147.4 106.9h41M147.4 113.6h41M188.5 100.7v6.1M188.5 107.1v6.3M188.5 113.7v6.3"/>
<path d="M20.2 120.3v6.1M20.4 120.2h44.2M20.4 126.5h44.2M64.7 120.3v6.1M64.8 120.2h37.9M64.8 126.5h37.9M102.8 120.3v6.1M102.9 120.2h44.2M102.9 126.5h44.2M147.2 120.3v6.1M147.4 120.2h41M147.4 126.5h41"/>
<path d="M188.5 120.3v6.1M20.2 149.1v14.6M20.4 149h34.6M55.2 149.1v14.6M55.3 149h30.2M85.6 149.1v14.6M85.7 149h16.7M102.5 149.1v14.6M102.7 149h26.2M129 149.1v14.6M129.1 149h28.9M158.1 149.1v14.6"/>
<path d="M158.2 149h31M189.3 149.1v14.6M20.2 164v6.3M20.2 170.6v5.5M20.2 176.4v5.8M20.4 170.4h6.9M20.4 176.3h6.9M27.4 170.6v5.5M27.4 176.4v5.8M27.5 170.4h27.5M27.5 176.3h27.5M55.2 164v6.3"/>
<path d="M55.2 170.6v5.5M55.2 176.4v5.8M55.3 170.4h30.2M55.3 176.3h30.2M85.6 164v6.3M85.6 170.6v5.5M85.6 176.4v5.8M85.7 170.4h16.7M85.7 176.3h16.7M102.5 164v6.3M102.5 170.6v5.5M102.5 176.4v5.8"/>
<path d="M102.7 170.4h26.2M102.7 176.3h26.2M129 164v6.3M129 170.6v5.5M129 176.4v5.8M129.1 163.8h14.3M129.1 170.4h14.3M129.1 176.3h14.3M143.5 164v6.3M143.5 170.6v5.5M143.5 176.4v5.8M143.7 163.8h14.3"/>
<path d="M143.7 170.4h14.3M143.7 176.3h14.3M158.1 164v6.3M158.1 170.6v5.5M158.1 176.4v5.8M158.2 170.4h31M158.2 176.3h31M189.3 164v6.3M189.3 170.6v5.5M189.3 176.4v5.8M20.2 182.5v5.8M20.2 188.6v7.1"/>
<path d="M20.2 196v7.1M20.4 182.3h6.9M20.4 188.4h6.9M20.4 195.8h6.9M27.4 182.5v5.8M27.4 188.6v7.1M27.4 196v7.1M27.5 182.3h27.5M27.5 188.4h27.5M27.5 195.8h27.5M55.2 182.5v5.8M55.2 188.6v7.1"/>
<path d="M55.2 196v7.1M55.3 182.3h30.2M55.3 188.4h30.2M55.3 195.8h30.2M85.6 182.5v5.8M85.6 188.6v7.1M85.6 196v7.1M85.7 182.3h16.7M85.7 188.4h16.7M85.7 195.8h16.7M102.5 182.5v5.8M102.5 188.6v7.1"/>
<path d="M102.5 196v7.1M102.7 182.3h26.2M102.7 188.4h26.2M102.7 195.8h26.2M129 182.5v5.8M129 188.6v7.1M129 196v7.1M129.1 182.3h14.3M129.1 188.4h14.3M129.1 195.8h14.3M143.5 182.5v5.8M143.5 188.6v7.1"/>
<path d="M143.5 196v7.1M143.7 182.3h14.3M143.7 188.4h14.3M143.7 195.8h14.3M158.1 182.5v5.8M158.1 188.6v7.1M158.1 196v7.1M158.2 182.3h31M158.2 188.4h31M158.2 195.8h31M189.3 182.5v5.8M189.3 188.6v7.1"/>
<path d="M189.3 196v7.1M20.2 203.4v7.1M20.2 210.8v7.1M20.4 203.2h6.9M20.4 210.7h6.9M20.4 218.1h6.9M27.4 203.4v7.1M27.4 210.8v7.1M27.5 203.2h27.5M27.5 210.7h27.5M27.5 218.1h27.5M55.2 203.4v7.1"/>
<path d="M55.2 210.8v7.1M55.3 203.2h30.2M55.3 210.7h30.2M55.3 218.1h30.2M85.6 203.4v7.1M85.6 210.8v7.1M85.7 203.2h16.7M85.7 210.7h16.7M85.7 218.1h16.7M102.5 203.4v7.1M102.5 210.8v7.1M102.7 203.2h26.2"/>
<path d="M102.7 210.7h26.2M102.7 218.1h26.2M129 203.4v7.1M129 210.8v7.1M129.1 203.2h14.3M129.1 210.7h14.3M129.1 218.1h14.3M143.5 203.4v7.1M143.5 210.8v7.1M143.7 203.2h14.3M143.7 210.7h14.3M143.7 218.1h14.3"/>
<path d="M158.1 203.4v7.1M158.1 210.8v7.1M158.2 203.2h31M158.2 210.7h31M158.2 218.1h31M189.3 203.4v7.1M189.3 210.8v7.1M20.2 227.7v6.1M20.2 234.1v4.2M20.2 238.6v8.4M20.4 227.6h38.3M20.4 233.9h38.3"/>
<path d="M20.4 238.4h38.3M58.9 227.7v6.1M58.9 234.1v4.2M58.9 238.6v8.4M59 227.6h21.4M59 233.9h21.4M59 238.4h21.4M80.6 227.7v6.1M80.6 234.1v4.2M80.6 238.6v8.4M80.7 227.6h21.7M80.7 233.9h21.7"/>
<path d="M80.7 238.4h21.7M102.5 227.7v6.1M102.5 234.1v4.2M102.5 238.6v8.4M102.7 227.6h21.4M102.7 233.9h21.4M102.7 238.4h21.4M124.2 227.7v6.1M124.2 234.1v4.2M124.2 238.6v8.4M124.4 227.6h21.4M124.4 233.9h21.4"/>
<path d="M124.4 238.4h21.4M145.9 227.7v6.1M145.9 234.1v4.2M145.9 238.6v8.4M146 227.6h21.5M146 233.9h21.5M146 238.4h21.5M167.6 227.7v6.1M167.6 234.1v4.2M167.6 238.6v8.4M167.7 227.6h21.5M167.7 233.9h21.5"/>
<path d="M167.7 238.4h21.5M189.3 227.7v6.1M189.3 234.1v4.2M189.3 238.6v8.4M20.4 247.2h38.3M59 247.2h21.4M80.7 247.2h21.7M102.7 247.2h21.4M124.4 247.2h21.4M146 247.2h21.5M167.7 247.2h21.5"/>
</g>
<g font-size="3.7">
<text x="136.9" y="29">DOT MATRIX DISPLAY</text>
<text x="139.4" y="34">FYM-12881ABxx-xx</text>
<text x="26.2" y="49.7">Features:</text>
<text x="24.1" y="54.4">32.00mm (1.2”) F 3.0 dot matrix LED display.</text>
<text x="24.1" y="59.2">Low current operation.</text>
<text x="24.1" y="63.9">Excellent character apperance.</text>
<text x="24.1" y="69">Easy mounting on P.C.boards or sockets.</text>
<text x="24.1" y="73.7">I.C.compatible.</text>
<text x="25.8" y="92.8">Part No.:</text>
<text x="22.2" y="99.7">Common Cathode</text>
<text x="66.7" y="99.7">Iv TYP.(mcd)</text>
<text x="104.8" y="99.7">Common Anode</text>
<text x="149.2" y="99.7">Iv TYP.(mcd)</text>
<text x="22.2" y="106.3">FYM-12881ASG-XX</text>
<text x="66.7" y="106.3">768</text>
<text x="104.8" y="106.3">FYM-12881BSG-XX</text>
<text x="149.2" y="106.3">768</text>
<text x="22.2" y="112.6">FYM-12881AEG-XX</text>
<text x="66.7" y="112.6">640</text>
<text x="104.8" y="112.6">FYM-12881BEG-XX</text>
<text x="149.2" y="112.6">640</text>
<text x="22.2" y="119.2">FYM-12881AURUG-XX</text>
<text x="66.7" y="119.2">1536</text>
<text x="104.8" y="119.2">FYM-12881BURUG-XX</text>
<text x="149.2" y="119.2">1536</text>
<text x="22.2" y="125.9">FYM-12881AUEPG-XX</text>
<text x="66.7" y="125.9">1536</text>
<text x="104.8" y="125.9">FYM-12881BUEPG-XX</text>
<text x="149.2" y="125.9">1536</text>
<text x="26.2" y="143.1">Description:</text>
<text x="24.1" y="147.8">Color Code &amp; Chip characteristics: (Test Condition: IF=20mA)</text>
<text x="89.7" y="153.9">Peak</text>
<text x="108.2" y="153.9">Spectral</text>
<text x="135.7" y="153.4">Forward</text>
<text x="164.8" y="154.4">Luminous</text>
<text x="24.6" y="160.8">Emitting Color</text>
<text x="66.1" y="157.6">Dice</text>
<text x="89.2" y="158.4">Wave</text>
<text x="111.9" y="158.4">Line</text>
<text x="132.8" y="157.9">Voltage(VF)</text>
<text x="165.9" y="158.9">Intensity</text>
<text x="62.7" y="164.2">Material</text>
<text x="87.6" y="162.6">Length</text>
<text x="90.8" y="167.7">(l )</text>
<text x="107.4" y="162.6">halfwidth</text>
<text x="108.7" y="167.7">(</text>
<text x="114" y="166.9">l1/2)</text>
<text x="138.1" y="162.1">Unit:V</text>
<text x="166.2" y="167.4">Unit:ucd</text>
<text x="170.7" y="163.2">(Iv)</text>
<text x="133.1" y="168.5">Typ</text>
<text x="146.8" y="168.5">Max</text>
<text x="88.4" y="174.8">660nm</text>
<text x="111.1" y="174.8">20nm</text>
<text x="132.6" y="174.8">1.85</text>
<text x="147.1" y="174.8">2.20</text>
<text x="169.6" y="174.8">3500</text>
<text x="88.4" y="180.6">635nm</text>
<text x="111.1" y="180.6">35nm</text>
<text x="132.6" y="180.6">2.10</text>
<text x="147.1" y="180.6">2.50</text>
<text x="169.6" y="180.6">2500</text>
<text x="88.4" y="186.7">570nm</text>
<text x="111.1" y="186.7">30nm</text>
<text x="132.6" y="186.7">2.20</text>
<text x="147.1" y="186.7">2.50</text>
<text x="169.6" y="186.7">2500</text>
<text x="88.4" y="193.3">660nm</text>
<text x="111.1" y="193.3">20nm</text>
<text x="132.6" y="193.3">1.95</text>
<text x="147.1" y="193.3">2.20</text>
<text x="169.6" y="193.3">7000</text>
<text x="88.4" y="200.7">630nm</text>
<text x="111.1" y="200.7">20nm</text>
<text x="132.6" y="200.7">2.10</text>
<text x="147.1" y="200.7">2.50</text>
<text x="169.6" y="200.7">7000</text>
<text x="88.4" y="208.1">574nm</text>
<text x="111.1" y="208.1">30nm</text>
<text x="132.6" y="208.1">2.20</text>
<text x="147.1" y="208.1">2.50</text>
<text x="169.6" y="208.1">5000</text>
<text x="88.4" y="215.5">525nm</text>
<text x="111.1" y="215.5">36nm</text>
<text x="132.6" y="215.5">3.80</text>
<text x="147.1" y="215.5">4.50</text>
<text x="169.6" y="215.5">5000</text>
<text x="24.1" y="226.1">-XX: Surface / Lens color：</text>
<text x="22.2" y="233.3">Number</text>
<text x="60.9" y="231.2">0</text>
<text x="82.8" y="231.2">1</text>
<text x="104.5" y="231.2">2</text>
<text x="126.2" y="231.2">3</text>
<text x="147.9" y="231.2">4</text>
<text x="169.6" y="231.2">5</text>
<text x="22.2" y="237.5">Ref Surface Color</text>
<text x="60.9" y="237.5">White</text>
<text x="82.8" y="237.5">Black</text>
<text x="104.5" y="237.5">Gray</text>
<text x="126.2" y="237.5">Red</text>
<text x="147.9" y="237.5">Green</text>
<text x="22.2" y="242">Epoxy Color</text>
<text x="60.9" y="242">Water</text>
<text x="82.8" y="242">White</text>
<text x="104.5" y="242">Red</text>
<text x="126.2" y="242">Green</text>
<text x="147.9" y="242">Yellow</text>
<text x="60.9" y="246.2">clear</text>
<text x="82.8" y="246.2">diffused</text>
<text x="104.5" y="246.2">Diffused</text>
<text x="126.2" y="246.2">Diffused</text>
<text x="147.9" y="246.2">Diffused</text>
</g>
<g font-size="3.2">
<text x="22.2" y="174.3">S</text>
<text x="29.6" y="174.3">Hi Red</text>
<text x="57.1" y="174.3">GaAlAs/GaAs,SH</text>
<text x="22.2" y="180.1">E</text>
<text x="29.6" y="180.1">Orange</text>
<text x="57.1" y="180.1">GaAsP</text>
<text x="22.2" y="186.2">G</text>
<text x="22.2" y="191.2">U</text>
<text x="29.6" y="186.2">Green</text>
<text x="57.1" y="186.2">GaP</text>
<text x="22.2" y="194.6">R</text>
<text x="29.6" y="192.8">Ultra Red</text>
<text x="57.1" y="192.8">AlGaAs,DDH</text>
<text x="22.2" y="198.6">U</text>
<text x="22.2" y="202.3">E</text>
<text x="29.6" y="200.2">Ultra Orange</text>
<text x="57.1" y="200.2">AlGaInP</text>
<text x="22.2" y="206">U</text>
<text x="22.2" y="209.7">G</text>
<text x="29.6" y="207.6">Ultra Green</text>
<text x="57.1" y="207.6">AlGaInP</text>
<text x="22.2" y="213.4">P</text>
<text x="29.6" y="213.4">Ultra</text>
<text x="46.7" y="213.4">Pure</text>
<text x="57.1" y="215">AlGaInP</text>
<text x="22.2" y="217.1">G</text>
<text x="29.6" y="217.1">Green</text>
<text x="20.4" y="274.8">REV NO: V.1</text>
<text x="40.7" y="274.8">PAGE: 1 OF 4</text>
<text x="64.3" y="274.8">APPROVED : Ying Liming</text>
<text x="101.9" y="274.8">CHECKED :Hu Wei</text>
<text x="131.2" y="274.8">DRAWN: Zhan Wenqi</text>
<text x="20.4" y="279">Ningbo Foryard Optoelectronics Co.,Ltd</text>
<text x="20.4" y="282.5">No.115 Qixin Road Jiangdong District Ningbo 315051,Ningbo,Zhejiang, China</text>
<text x="20.4" y="286.2">Tel:+86-574-87927870 fax:+86-574-87927917</text>
<text x="84.4" y="286.2">Website:www.foryard.com</text>
</g>
<text font-size="2.4" x="94.5" y="167.4">P</text>
</svg>
